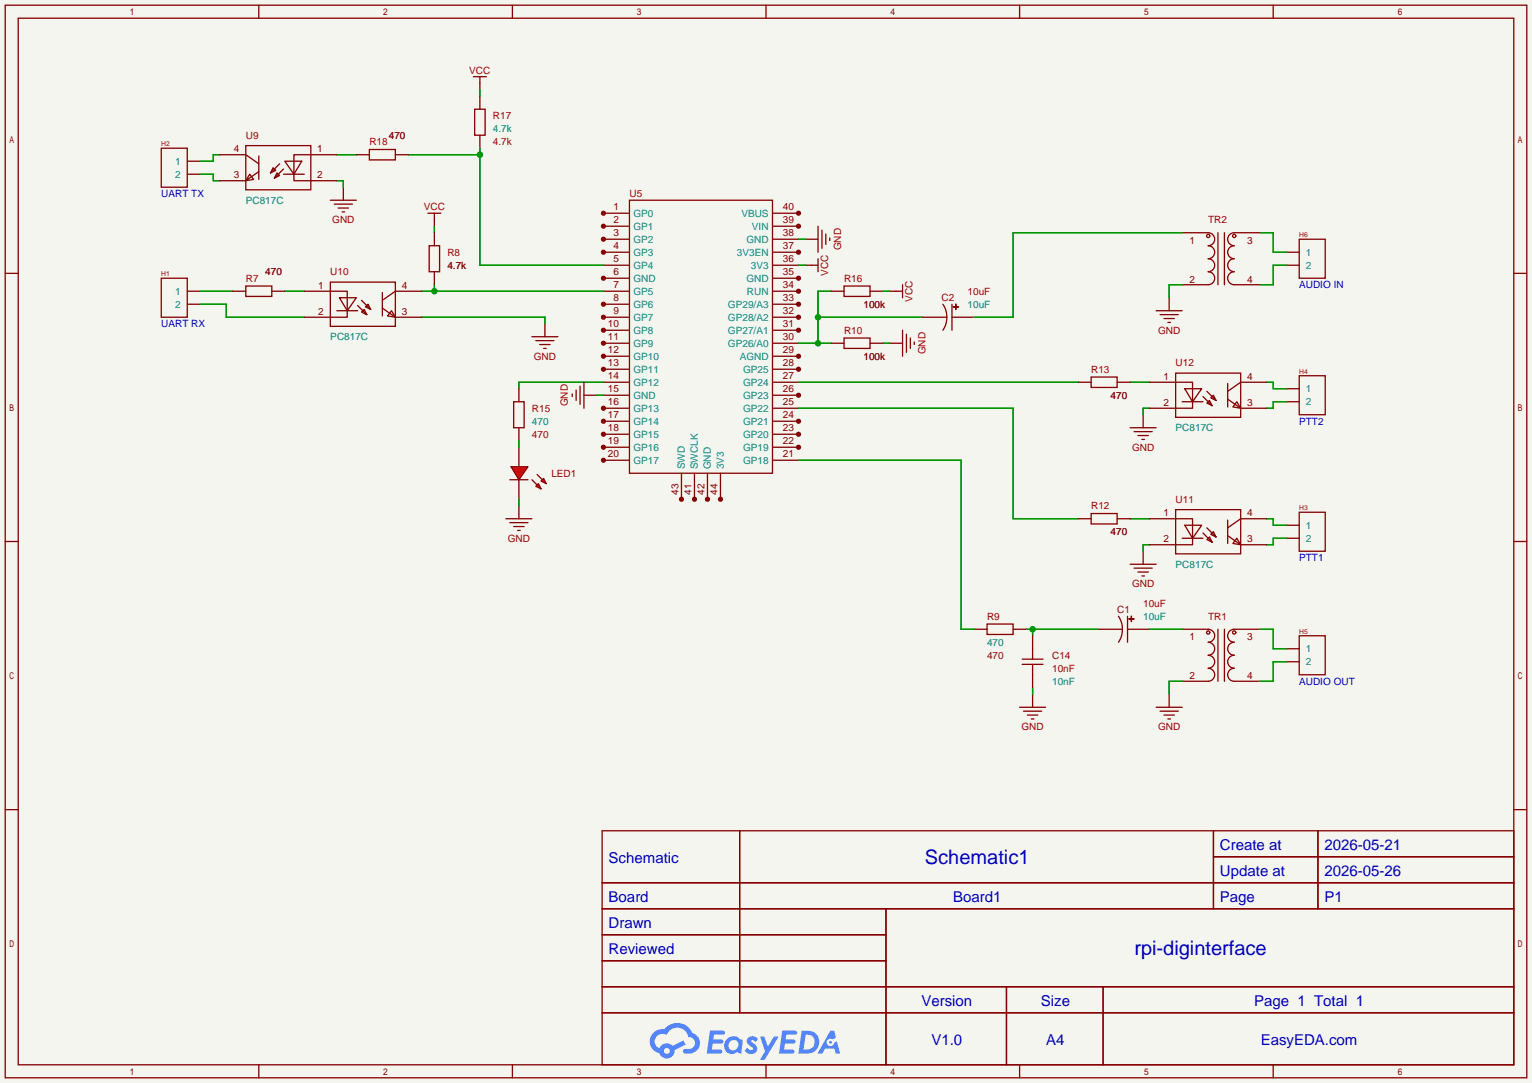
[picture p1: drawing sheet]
<svg xmlns="http://www.w3.org/2000/svg" width="299mm" height="212mm" viewBox="0 0 299 212" stroke-linecap="round" stroke-linejoin="round" font-family="sans-serif">
<path d="M0 0h299.2v211.6h-299.2z" fill="#f5f5f0"/>
<g fill="#850000">
<circle cx="117.9" cy="41.7" r=".51"/>
<circle cx="117.9" cy="44.2" r=".51"/>
<circle cx="117.9" cy="46.7" r=".51"/>
<circle cx="117.9" cy="49.3" r=".51"/>
<circle cx="117.9" cy="54.4" r=".51"/>
<circle cx="117.9" cy="59.4" r=".51"/>
<circle cx="117.9" cy="62" r=".51"/>
<circle cx="117.9" cy="64.5" r=".51"/>
<circle cx="117.9" cy="67.1" r=".51"/>
<circle cx="117.9" cy="69.6" r=".51"/>
<circle cx="117.9" cy="72.1" r=".51"/>
<circle cx="117.9" cy="79.8" r=".51"/>
<circle cx="117.9" cy="82.3" r=".51"/>
<circle cx="117.9" cy="84.8" r=".51"/>
<circle cx="117.9" cy="87.4" r=".51"/>
<circle cx="117.9" cy="89.9" r=".51"/>
<circle cx="156" cy="87.4" r=".51"/>
<circle cx="156" cy="84.8" r=".51"/>
<circle cx="156" cy="82.3" r=".51"/>
<circle cx="156" cy="77.2" r=".51"/>
<circle cx="156" cy="72.1" r=".51"/>
<circle cx="156" cy="69.6" r=".51"/>
<circle cx="156" cy="64.5" r=".51"/>
<circle cx="156" cy="62" r=".51"/>
<circle cx="156" cy="59.4" r=".51"/>
<circle cx="156" cy="56.9" r=".51"/>
<circle cx="156" cy="54.4" r=".51"/>
<circle cx="156" cy="49.3" r=".51"/>
<circle cx="156" cy="44.2" r=".51"/>
<circle cx="156" cy="41.7" r=".51"/>
<circle cx="140.7" cy="97.5" r=".51"/>
<circle cx="138.2" cy="97.5" r=".51"/>
<circle cx="135.6" cy="97.5" r=".51"/>
<circle cx="133.1" cy="97.5" r=".51"/>
</g>
<g fill="none" stroke="#850000" stroke-width=".25">
<path d="M1 1h297.2v209.6h-297.2zM3.6 3.6h292.1v204.4h-292.1zM50.5 1v2.6M100.1 1v2.6M149.6 1v2.6M199.1 1v2.6M248.7 1v2.6M1 53.4h2.6M295.7 53.4h2.5M1 105.8h2.6M295.7 105.8h2.5M1 158.2h2.6"/>
<path d="M295.7 158.2h2.5M117.6 162.3h178.1v45.7h-178.1zM117.6 172.5h178.1M117.6 177.5h178.1M144.5 162.3v35.6M173 177.5v30.5M237 162.3v15.2M237 167.4h58.7M257.4 162.3v15.2M117.6 182.6h55.4M117.6 192.8h178.1M117.6 187.7h55.4"/>
<path d="M117.6 197.9h178.1M196.6 192.8v15.2M215.4 192.8v15.2M50.5 208v2.6M100.1 208v2.6M149.6 208v2.6M199.1 208v2.6M248.7 208v2.6"/>
</g>
<g fill="#5487ff">
<path d="M146.2 202.7a1.3 1.3 0 0 1 1.8 .3l-.4 .6a.54 .54 0 0 0-.9-.2l.1 .2a1.58 1.58 0 0 1 1.1 1.5 1.43 1.43 0 0 1-2.5 .2l.5-.6a.64 .64 0 0 0 .6 .5 .64 .64 0 0 0 .6-.3l-.2-.2a1.35 1.35 0 0 1-.9-1.8z"/>
<path d="M148.5 202.5h.8l.7 2 1.1-2h1l-2.8 4.6h-.9l1-1.7z"/>
<path d="M138.7 201.4h1.6a1.31 1.31 0 0 1 1.3 .2 .4 .4 0 0 1-.4 .5l-1.8 .1-.1 .9h1.7a.4 .4 0 0 1 .3 .4 .4 .4 0 0 1-.4 .4h-1.7l-.2 1.2h.8a1.23 1.23 0 0 1 1.2 .2 .39 .39 0 0 1-.3 .5h-2.7z"/>
<path d="M152.8 201.4h1.6a1.32 1.32 0 0 1 1.3 .2 .39 .39 0 0 1-.4 .5l-1.7 .1-.2 .9h1.7a.4 .4 0 0 1 .3 .4 .4 .4 0 0 1-.4 .4h-1.7l-.2 1.2h.8a1.23 1.23 0 0 1 1.2 .1 .39 .39 0 0 1-.3 .6h-2.7z"/>
<path d="M162.2 201.4h.7l.4 1.3-.7 .4a.75 .75 0 0 0-1.1 .3 .75 .75 0 0 0 .5 1 .75 .75 0 0 0 .9-.7l.6-.2 .6 2.3h-.9l-.2-.9h-1.9l-.5 .9h-.9z"/>
<path d="M156.6 201.4l-.7 4.4h1.5a2.27 2.27 0 0 0 2.6-2.2 2.27 2.27 0 0 0-2.7-2.2zM157.3 202.1a1.5 1.5 0 0 1 1.8 1.6 1.5 1.5 0 0 1-1.9 1.4h-.3z"/>
<path d="M142 203a1.6 1.6 0 0 0-.3 2.3 1.6 1.6 0 0 0 2.3 .2l.8 .3 .3-2.4-.2-.3-.4-.1a1.58 1.58 0 0 0-2.5 0zM142.6 203.5a.99 .99 0 0 1 1.6 .3 .99 .99 0 0 1-.9 1.4 .94 .94 0 0 1-1-.6 .94 .94 0 0 1 .3-1.1z"/>
<path d="M127.6 201.8a2.37 2.37 0 0 0 1.2 4 1.54 1.54 0 0 0 1.7 1 1.54 1.54 0 0 0 1.3-1.6l2.1-1.1-.4-.8-2.1 1a1.57 1.57 0 0 0-2.6 .5 1.5 1.5 0 0 1-.7-2.1 1.5 1.5 0 0 1 2.1-.5 2.23 2.23 0 0 1 2.3-1.4 2.23 2.23 0 0 1 2 1.8 1.16 1.16 0 0 1 1.3 1.1 1.16 1.16 0 0 1-1.1 1.2h-.7a.47 .47 0 0 0-.6 .4 .47 .47 0 0 0 .4 .5 2.17 2.17 0 0 0 2.6-.9 2.17 2.17 0 0 0-.4-2.7l-.8-.4a3.2 3.2 0 0 0-5.4-.7l-1.2 .1zM129.7 205.3a.58 .58 0 0 1 1.1 0 .58 .58 0 0 1-1.1 0z"/>
<circle cx="162.2" cy="203.6" r=".28"/>
</g>
<g fill="none" stroke="#009600" stroke-width=".25">
<path d="M39.1 56.9h6.4M39.1 59.4h5.1v2.6h15.2M55.6 56.9h3.8M82.3 56.9h35.6M84.8 44.2v1.3M84.8 55.6v1.3M156 46.7h1.2M156 51.8h1.2M162.3 56.9h-2.5v10.2M230.9 45.5h-33v16.5h-7.7M246.1 45.5h2.6v3.8h2.5M251.2 51.8h-2.5v3.8h-2.6"/>
<path d="M82.3 62h24.1v1.2M156 79.8h41.9v21.5h12.7M156 74.7h54.6M156 67.1h6.3M159.8 62h20.3M172.5 67.1h1.2M220.7 74.7h3.8M224.5 79.8h-1.2v1.2M220.7 101.3h3.8M224.5 106.4h-1.2v1.3M247.4 101.3h1.3v1.3h2.5M251.2 105.2h-2.5v1.2h-1.3"/>
</g>
<g fill="none" stroke="#850000" stroke-width=".25">
<path d="M122.9 39.1h28v53.4h-28zM31.5 54.4h5.1v7.6h-5.1zM36.6 56.9h2.5M36.6 59.4h2.5M45.5 56.9h2.5M48 55.9h5.1v2h-5.1zM53.1 56.9h2.5M83.6 41.7h2.5M83.8 48h2.1v5.1h-2.1zM84.8 41.7v2.5M84.8 45.5v2.5M84.8 53.1v2.5"/>
<path d="M117.9 41.7h5M117.9 44.2h5M117.9 46.7h5M117.9 49.3h5M117.9 51.8h5M117.9 54.4h5M117.9 56.9h5M117.9 59.4h5M150.9 41.7h5.1M150.9 44.2h5.1M150.9 46.7h5.1M150.9 49.3h5.1"/>
<path d="M150.9 51.8h5.1M150.9 54.4h5.1M150.9 56.9h5.1M150.9 59.4h5.1M157.2 46.7h2.6M157.2 51.8h2.6M159.8 44.2v5.1M159.8 50.5v2.6M160.5 45v3.5M161.3 45.7v2.1M162.1 46.5v.5M184.1 59.4l.7 1.5 .1 1.1"/>
<path d="M185.9 59.4v5.1M186.2 59.9l1 .1zM186.7 59.4v1.1zM228.3 58.2v2.5M230.9 45.5h5.1a1.27 1.27 0 0 1 1.2 1.2 1.27 1.27 0 0 1-1.2 1.3 1.27 1.27 0 0 1 1.2 1.3 1.27 1.27 0 0 1-1.2 1.2 1.27 1.27 0 0 1 1.2 1.3 1.27 1.27 0 0 1-1.2 1.3 1.27 1.27 0 0 1 1.2 1.3 1.27 1.27 0 0 1-1.2 1.2h-5.1M237.9 45.5v10.1M239.1 45.5v10.1M246.1 45.5h-5.1a1.27 1.27 0 0 0-1.2 1.2 1.27 1.27 0 0 0 1.2 1.3 1.27 1.27 0 0 0-1.2 1.3 1.27 1.27 0 0 0 1.2 1.2 1.27 1.27 0 0 0-1.2 1.3 1.27 1.27 0 0 0 1.2 1.3 1.27 1.27 0 0 0-1.2 1.3 1.27 1.27 0 0 0 1.2 1.2h5.1M251.2 49.3h2.5M251.2 51.8h2.5M253.7 46.7h5.1v7.7h-5.1zM103.9 65.8h5.1"/>
<path d="M104.6 66.5h3.6M105.4 67.3h2M106.2 68.1h.5M106.4 63.2v2.6M117.9 62h5M117.9 64.5h5M117.9 67.1h5M117.9 69.6h5M117.9 72.1h5M117.9 74.7h5M117.9 77.2h5M117.9 79.8h5"/>
<path d="M150.9 62h5.1M150.9 64.5h5.1M150.9 67.1h5.1M150.9 69.6h5.1M150.9 72.1h5.1M150.9 74.7h5.1M150.9 77.2h5.1M150.9 79.8h5.1M162.3 67.1h2.5M164.8 66h5.1v2.1h-5.1zM169.9 67.1h2.6M173.7 67.1h2.6"/>
<path d="M176.3 64.5v5.1M177 65.3v3.5M177.8 66v2.1M178.6 66.8v.5M180.1 62h4.8M184.9 62l-.2 1.6-.6 .9M185.9 62h4.3M210.6 74.7h2.5M213.1 73.7h5.1v2h-5.1zM218.2 74.7h2.5M225.8 60.7h5.1M226.6 61.5h3.5"/>
<path d="M227.3 62.2h2.1M228.1 63h.5M251.2 75.9h2.5M251.2 78.5h2.5M253.7 73.4h5.1v7.6h-5.1zM99.6 93.7h3.5M101.3 87.4v3.8M101.3 93.7v3.8M117.9 82.3h5M117.9 84.8h5M117.9 87.4h5M117.9 89.9h5"/>
<path d="M133.1 92.5v5M135.6 92.5v5M138.2 92.5v5M140.7 92.5v5M150.9 82.3h5.1M150.9 84.8h5.1M150.9 87.4h5.1M150.9 89.9h5.1M220.7 83.6h5.1M221.5 84.3h3.5M222.2 85.1h2.1M223 85.9h.5"/>
<path d="M223.3 81v2.6M210.6 101.3h2.5M213.1 100.3h5.1v2.1h-5.1zM218.2 101.3h2.5M220.7 110.2h5.1M221.5 111h3.5M222.2 111.8h2.1M223 112.5h.5M223.3 107.7v2.5M251.2 102.6h2.5M251.2 105.2h2.5M253.7 100.1h5.1v7.6h-5.1z"/>
<circle cx="236" cy="46.1" r=".32"/>
<circle cx="241" cy="46.1" r=".32"/>
</g>
<g fill="#f00" stroke="#850000" stroke-width=".25">
<path d="M99.8 91.2h3.3l-1.8 2.5z"/>
<path d="M105.7 94l.5-.5 .5 1z"/>
<path d="M105.2 94.5l.5 1-1.1-.5z"/>
</g>
<g fill="none" stroke="#850000" stroke-width=".25">
<path d="M92.5 15h2.5M93.7 15v2.5M93.7 18.8v2.5M31.5 29h5.1v7.6h-5.1zM36.6 31.5h2.5M36.6 34h2.5M42.9 30.2h5.1l2.5 1.8M42.9 35.3h5.1M48 28.4h12.7v8.7h-12.7zM48.8 34l.7 1.1-1.5 .2zM50.5 33.5l-2.5 1.8M50.5 30.5v4.6"/>
<path d="M53.3 32.8l.5 .5-1 .5zM54.1 33.8l.5 .5-1 .5zM54.6 32l-1.8 1.8M55.4 34h4M55.4 33l-1.8 1.8M55.6 31.5h3.3l-1.5 2.5zM64.5 39.1h5.1M65.3 39.9h3.5M65.8 30.2h-8.4v5.1h8.4M67.1 36.6v2.5M69.6 30.2h2.5M72.1 29.2h5.1v2h-5.1z"/>
<path d="M77.2 30.2h2.6M92.7 21.3h2v5.1h-2zM93.7 26.4v2.6M59.4 56.9h8.4v5.1h-8.4M64.5 55.1h12.7v8.7h-12.7zM66 40.6h2.1M66.3 58.2h3.3l-1.8 2.5zM66.8 41.4h.5M69.8 59.7l1.8 1.8M70.6 58.7l1.8 1.8M71.9 59.4l.5 1.1-1-.6zM74.7 57.2v4.5"/>
<path d="M82.3 56.9h-5.1l-2.5 1.8M162.3 56.9h2.5M164.8 55.9h5.1v2h-5.1zM169.9 56.9h2.6M173.7 56.9h2.6M176.3 55.6v2.6M65.8 60.7h4M70.6 61l.5-.5 .5 1zM74.7 60.2l2.5 1.8M76.5 60.7l.7 1.3-1.5-.3zM77.2 62h5.1M100.3 78.5h2.1v5.1h-2.1z"/>
<path d="M101.3 75.9v2.6M111.8 77v.5M112.5 76.2v2M113.3 75.4v3.6M114 77.2h2.6M114 74.7v5.1M224.5 74.7h8.4v5.1h-8.4M229.6 72.9h12.7v8.6h-12.7zM230.9 78.5h4M231.4 75.9h3.3l-1.8 2.6zM234.9 77.5l1.8 1.7M235.7 78.7l.5-.5 .5 1z"/>
<path d="M235.7 76.5l1.8 1.7M236.5 77.7l.5-.5 .5 1zM239.8 74.9v4.6M239.8 78l2.5 1.8M241.6 78.5l.7 1.3-1.5-.3zM242.3 79.8h5.1M247.4 74.7h-5.1l-2.5 1.8M101.3 83.6v2.5M101.3 98.8v2.5M103.9 93.7l1 1M104.9 92.7l1 1M229.6 99.6h12.7v8.6h-12.7z"/>
<path d="M98.8 101.3h5.1M99.6 102.1h3.5M100.3 102.9h2.1M101.1 103.6h.5M224.5 101.3h8.4v5.1h-8.4M230.9 105.2h4M231.4 102.6h3.3l-1.8 2.6zM234.9 104.1l1.8 1.8M235.7 105.4l.5-.5 .5 1zM235.7 103.1l1.8 1.8M236.5 104.4l.5-.5 .5 1zM239.8 104.6l2.5 1.8"/>
<path d="M239.8 101.6v4.6M241.6 105.2l.7 1.2-1.5-.2zM242.3 106.4h5.1M247.4 101.3h-5.1l-2.5 1.8M190.2 122.9h2.6M192.8 121.9h5.1v2.1h-5.1zM197.9 122.9h2.5M199.1 138.2h5.1M199.6 128.8h4.1M199.6 129.8h4.1M199.9 138.9h3.6M200.7 139.7h2"/>
<path d="M201.7 124.2v4.6M201.7 129.8v4.6M201.7 135.6v2.6M214.4 122.9h4.8M218.4 120.4l.7 1.5 .1 1M219.2 122.9l-.3 1.6-.5 1M220.2 122.9h4.3M220.2 120.4v5.1M220.5 120.9h1zM221 120.4v1zM225.8 138.2h5.1M226.6 138.9h3.5"/>
<path d="M227.3 139.7h2.1M228.3 135.6v2.6M230.9 122.9h5.1a1.27 1.27 0 0 1 1.2 1.3 1.27 1.27 0 0 1-1.2 1.3 1.27 1.27 0 0 1 1.2 1.2 1.27 1.27 0 0 1-1.2 1.3 1.27 1.27 0 0 1 1.2 1.3 1.27 1.27 0 0 1-1.2 1.3 1.27 1.27 0 0 1 1.2 1.2 1.27 1.27 0 0 1-1.2 1.3h-5.1M237.9 122.9v10.2M239.1 122.9v10.2M246.1 122.9h-5.1a1.27 1.27 0 0 0-1.2 1.3 1.27 1.27 0 0 0 1.2 1.3 1.27 1.27 0 0 0-1.2 1.2 1.27 1.27 0 0 0 1.2 1.3 1.27 1.27 0 0 0-1.2 1.3 1.27 1.27 0 0 0 1.2 1.3 1.27 1.27 0 0 0-1.2 1.2 1.27 1.27 0 0 0 1.2 1.3h5.1M251.2 126.7h2.5M251.2 129.3h2.5M253.7 124.2h5.1v7.6h-5.1zM201.4 140.5h.5M228.1 140.5h.5"/>
<circle cx="236" cy="123.6" r=".32"/>
<circle cx="241" cy="123.6" r=".32"/>
</g>
<g fill="none" stroke="#009600" stroke-width=".25">
<path d="M93.7 17.5v1.3M39.1 34h2.6v1.3h1.2M42.9 30.2h-1.2v1.3h-2.6M65.8 30.2h3.8M65.8 35.3h1.3v1.3M79.8 30.2h13.9M93.7 29v22.8h24.2M172.5 56.9h1.2M230.9 55.6h-2.6v2.6M116.6 77.2h1.3M117.9 74.7h-16.6v1.2M247.4 74.7h1.3v1.2h2.5"/>
<path d="M251.2 78.5h-2.5v1.3h-1.3M101.3 86.1v1.3M101.3 97.5v1.3M156 89.9h31.7v33h2.5M200.4 122.9h14M201.7 122.9v1.3M201.7 134.4v1.2M224.5 122.9h6.4M230.9 133.1h-2.6v2.5M246.1 122.9h2.6v3.8h2.5M251.2 129.3h-2.5v3.8h-2.6"/>
</g>
<g fill="#009600">
<circle cx="84.8" cy="56.9" r=".63"/>
<circle cx="159.8" cy="62" r=".63"/>
<circle cx="159.8" cy="67.1" r=".63"/>
<circle cx="93.7" cy="30.2" r=".63"/>
<circle cx="201.7" cy="122.9" r=".63"/>
</g>
<g font-size="3.9" fill="#0000c2">
<text x="180.7" y="168.8">Schematic1</text>
<text x="221.6" y="186.6">rpi-diginterface</text>
</g>
<g font-size="2.9" fill="#0000c2">
<text x="238.3" y="166.1">Create at</text>
<text x="258.7" y="166.1">2026-05-21</text>
<text x="118.9" y="168.6">Schematic</text>
<text x="238.3" y="171.1">Update at</text>
<text x="258.7" y="171.1">2026-05-26</text>
<text x="118.9" y="176.2">Board</text>
<text x="186.1" y="176.2">Board1</text>
<text x="238.3" y="176.2">Page</text>
<text x="258.7" y="176.2">P1</text>
<text x="118.9" y="181.3">Drawn</text>
<text x="118.9" y="186.4">Reviewed</text>
<text x="180" y="196.5">Version</text>
<text x="203.3" y="196.5">Size</text>
<text x="244.9" y="196.5">Page 1 Total 1</text>
<text x="181.9" y="204.2">V1.0</text>
<text x="204.3" y="204.2">A4</text>
<text x="246.2" y="204.2">EasyEDA.com</text>
</g>
<g font-size="2" fill="#a90000">
<text x="91.7" y="14.4">VCC</text>
<text x="96.3" y="23.3">R17</text>
<text x="48" y="27.1">U9</text>
<text x="72.1" y="28.4">R18</text>
<text x="96.3" y="28.4">4.7k</text>
<text x="82.8" y="41.1">VCC</text>
<text x="122.9" y="38.5">U5</text>
<text x="64.9" y="43.6">GND</text>
<text x="236" y="43.6">TR2</text>
<text x="64.5" y="53.8">U10</text>
<text x="87.4" y="50">R8</text>
<text x="161.7" y="53.9" transform="rotate(-90 161.7 53.9)">VCC</text>
<text x="164.3" y="48.9" transform="rotate(-90 164.3 48.9)">GND</text>
<text x="48" y="55">R7</text>
<text x="164.8" y="55">R16</text>
<text x="178.2" y="59" transform="rotate(-90 178.2 59)">VCC</text>
<text x="183.9" y="58.9">C2</text>
<text x="189" y="57.6">10uF</text>
<text x="164.8" y="65.2">R10</text>
<text x="226.2" y="65.2">GND</text>
<text x="104.3" y="70.3">GND</text>
<text x="180.8" y="69.2" transform="rotate(-90 180.8 69.2)">GND</text>
<text x="229.6" y="71.6">U12</text>
<text x="213.1" y="72.8">R13</text>
<text x="103.9" y="80.4">R15</text>
<text x="110.9" y="79.4" transform="rotate(-90 110.9 79.4)">GND</text>
<text x="103.9" y="85.5">470</text>
<text x="221.1" y="88.1">GND</text>
<text x="107.7" y="93.1">LED1</text>
<text x="213.1" y="99.5">R12</text>
<text x="229.6" y="98.2">U11</text>
<text x="99.2" y="105.8">GND</text>
<text x="218.2" y="119.8">C1</text>
<text x="221.1" y="114.7">GND</text>
<text x="223.3" y="118.5">10uF</text>
<text x="192.8" y="121.1">R9</text>
<text x="236" y="121.1">TR1</text>
<text x="192.8" y="128.7">470</text>
<text x="205.5" y="128.7">C14</text>
<text x="205.5" y="131.2">10nF</text>
<text x="199.5" y="142.7">GND</text>
<text x="226.2" y="142.7">GND</text>
</g>
<g font-size="2" fill="#840000">
<text x="45.6" y="29.8">4</text>
<text x="62" y="29.8">1</text>
<text x="45.6" y="34.8">3</text>
<text x="62" y="34.8">2</text>
<text x="119.8" y="41.1">1</text>
<text x="152.9" y="41.1">40</text>
<text x="119.8" y="43.6">2</text>
<text x="119.8" y="46.2">3</text>
<text x="152.9" y="46.2">38</text>
<text x="152.9" y="43.6">39</text>
<text x="232.3" y="47.7">1</text>
<text x="243.6" y="47.7">3</text>
<text x="119.8" y="48.7">4</text>
<text x="119.8" y="51.2">5</text>
<text x="119.8" y="53.8">6</text>
<text x="152.9" y="53.8">35</text>
<text x="152.9" y="51.2">36</text>
<text x="152.9" y="48.7">37</text>
<text x="62.2" y="56.4">1</text>
<text x="78.5" y="56.4">4</text>
<text x="119.8" y="56.3">7</text>
<text x="119.8" y="58.9">8</text>
<text x="152.9" y="58.9">33</text>
<text x="152.9" y="56.3">34</text>
<text x="232.3" y="55.3">2</text>
<text x="243.6" y="55.3">4</text>
<text x="62.2" y="61.5">2</text>
<text x="78.5" y="61.5">3</text>
<text x="118.7" y="63.9">10</text>
<text x="119.8" y="61.4">9</text>
<text x="152.9" y="63.9">31</text>
<text x="152.9" y="61.4">32</text>
<text x="118.7" y="66.5">11</text>
<text x="118.7" y="69">12</text>
<text x="118.7" y="71.6">13</text>
<text x="152.9" y="71.6">28</text>
<text x="152.9" y="69">29</text>
<text x="152.9" y="66.5">30</text>
<text x="118.7" y="74.1">14</text>
<text x="118.7" y="76.6">15</text>
<text x="152.9" y="76.6">26</text>
<text x="152.9" y="74.1">27</text>
<text x="227.3" y="74.2">1</text>
<text x="243.6" y="74.2">4</text>
<text x="118.7" y="79.2">16</text>
<text x="118.7" y="81.7">17</text>
<text x="152.9" y="81.7">24</text>
<text x="152.9" y="79.2">25</text>
<text x="227.3" y="79.3">2</text>
<text x="243.6" y="79.3">3</text>
<text x="118.7" y="84.3">18</text>
<text x="118.7" y="86.8">19</text>
<text x="118.7" y="89.3">20</text>
<text x="152.9" y="89.3">21</text>
<text x="152.9" y="86.8">22</text>
<text x="152.9" y="84.3">23</text>
<text x="132.5" y="96.7" transform="rotate(-90 132.5 96.7)">43</text>
<text x="135.1" y="96.7" transform="rotate(-90 135.1 96.7)">41</text>
<text x="137.6" y="96.7" transform="rotate(-90 137.6 96.7)">42</text>
<text x="140.1" y="96.7" transform="rotate(-90 140.1 96.7)">44</text>
<text x="227.3" y="100.9">1</text>
<text x="243.6" y="100.9">4</text>
<text x="227.3" y="106">2</text>
<text x="243.6" y="106">3</text>
<text x="232.3" y="125.1">1</text>
<text x="243.6" y="125.1">3</text>
<text x="232.3" y="132.7">2</text>
<text x="243.6" y="132.7">4</text>
</g>
<g font-size="2" fill="#006464">
<text x="75.9" y="27.1">470</text>
<text x="96.3" y="25.8">4.7k</text>
<text x="48" y="39.8">PC817C</text>
<text x="51.8" y="53.8">470</text>
<text x="87.4" y="52.5">4.7k</text>
<text x="168.7" y="60.1">100k</text>
<text x="189" y="60.1">10uF</text>
<text x="64.5" y="66.5">PC817C</text>
<text x="168.7" y="70.3">100k</text>
<text x="216.9" y="77.9">470</text>
<text x="103.9" y="83">470</text>
<text x="229.6" y="84.3">PC817C</text>
<text x="216.9" y="104.6">470</text>
<text x="229.6" y="110.9">PC817C</text>
<text x="223.3" y="121.1">10uF</text>
<text x="192.8" y="126.2">470</text>
<text x="205.5" y="133.8">10nF</text>
</g>
<g font-size="2" fill="#008484">
<text x="34.2" y="32.2">1</text>
<text x="34.2" y="34.7">2</text>
<text x="123.7" y="42.3">GP0</text>
<text x="123.7" y="44.9">GP1</text>
<text x="123.7" y="47.4">GP2</text>
<text x="144.8" y="42.3">VBUS</text>
<text x="145.8" y="47.4">GND</text>
<text x="146.9" y="44.9">VIN</text>
<text x="123.7" y="50">GP3</text>
<text x="123.7" y="52.5">GP4</text>
<text x="143.9" y="50">3V3EN</text>
<text x="146.6" y="52.5">3V3</text>
<text x="255" y="49.9">1</text>
<text x="255" y="52.5">2</text>
<text x="34.2" y="57.6">1</text>
<text x="123.7" y="55">GND</text>
<text x="123.7" y="57.6">GP5</text>
<text x="145.8" y="55">GND</text>
<text x="145.9" y="57.6">RUN</text>
<text x="34.2" y="60.1">2</text>
<text x="123.7" y="60.1">GP6</text>
<text x="123.7" y="62.7">GP7</text>
<text x="123.7" y="65.2">GP8</text>
<text x="142.2" y="65.2">GP27/A1</text>
<text x="142.2" y="62.7">GP28/A2</text>
<text x="142.2" y="60.1">GP29/A3</text>
<text x="123.7" y="67.7">GP9</text>
<text x="123.7" y="70.3">GP10</text>
<text x="142.2" y="67.7">GP26/A0</text>
<text x="144.5" y="70.3">AGND</text>
<text x="123.7" y="72.8">GP11</text>
<text x="123.7" y="75.4">GP12</text>
<text x="123.7" y="77.9">GND</text>
<text x="145.1" y="77.9">GP23</text>
<text x="145.1" y="75.4">GP24</text>
<text x="145.1" y="72.8">GP25</text>
<text x="255" y="76.6">1</text>
<text x="123.7" y="80.4">GP13</text>
<text x="123.7" y="83">GP14</text>
<text x="145.1" y="83">GP21</text>
<text x="145.1" y="80.4">GP22</text>
<text x="255" y="79.1">2</text>
<text x="123.7" y="85.5">GP15</text>
<text x="123.7" y="88.1">GP16</text>
<text x="145.1" y="88.1">GP19</text>
<text x="145.1" y="85.5">GP20</text>
<text x="123.7" y="90.6">GP17</text>
<text x="133.8" y="91.7" transform="rotate(-90 133.8 91.7)">SWD</text>
<text x="136.3" y="91.7" transform="rotate(-90 136.3 91.7)">SWCLK</text>
<text x="138.9" y="91.7" transform="rotate(-90 138.9 91.7)">GND</text>
<text x="141.4" y="91.7" transform="rotate(-90 141.4 91.7)">3V3</text>
<text x="145.1" y="90.6">GP18</text>
<text x="255" y="103.3">1</text>
<text x="255" y="105.8">2</text>
<text x="255" y="127.4">1</text>
<text x="255" y="129.9">2</text>
</g>
<g font-size="2" fill="#0000c2">
<text x="31.5" y="38.5">UART TX</text>
<text x="253.7" y="56.3">AUDIO IN</text>
<text x="31.5" y="63.9">UART RX</text>
<text x="253.7" y="83">PTT2</text>
<text x="253.7" y="109.7">PTT1</text>
<text x="253.7" y="133.8">AUDIO OUT</text>
</g>
<g font-size="1.3" fill="#a90000">
<text x="31.5" y="28.6">H2</text>
<text x="253.7" y="46.3">H6</text>
<text x="31.5" y="54">H1</text>
<text x="253.7" y="73">H4</text>
<text x="253.7" y="99.7">H3</text>
<text x="253.7" y="123.8">H5</text>
</g>
</svg>
